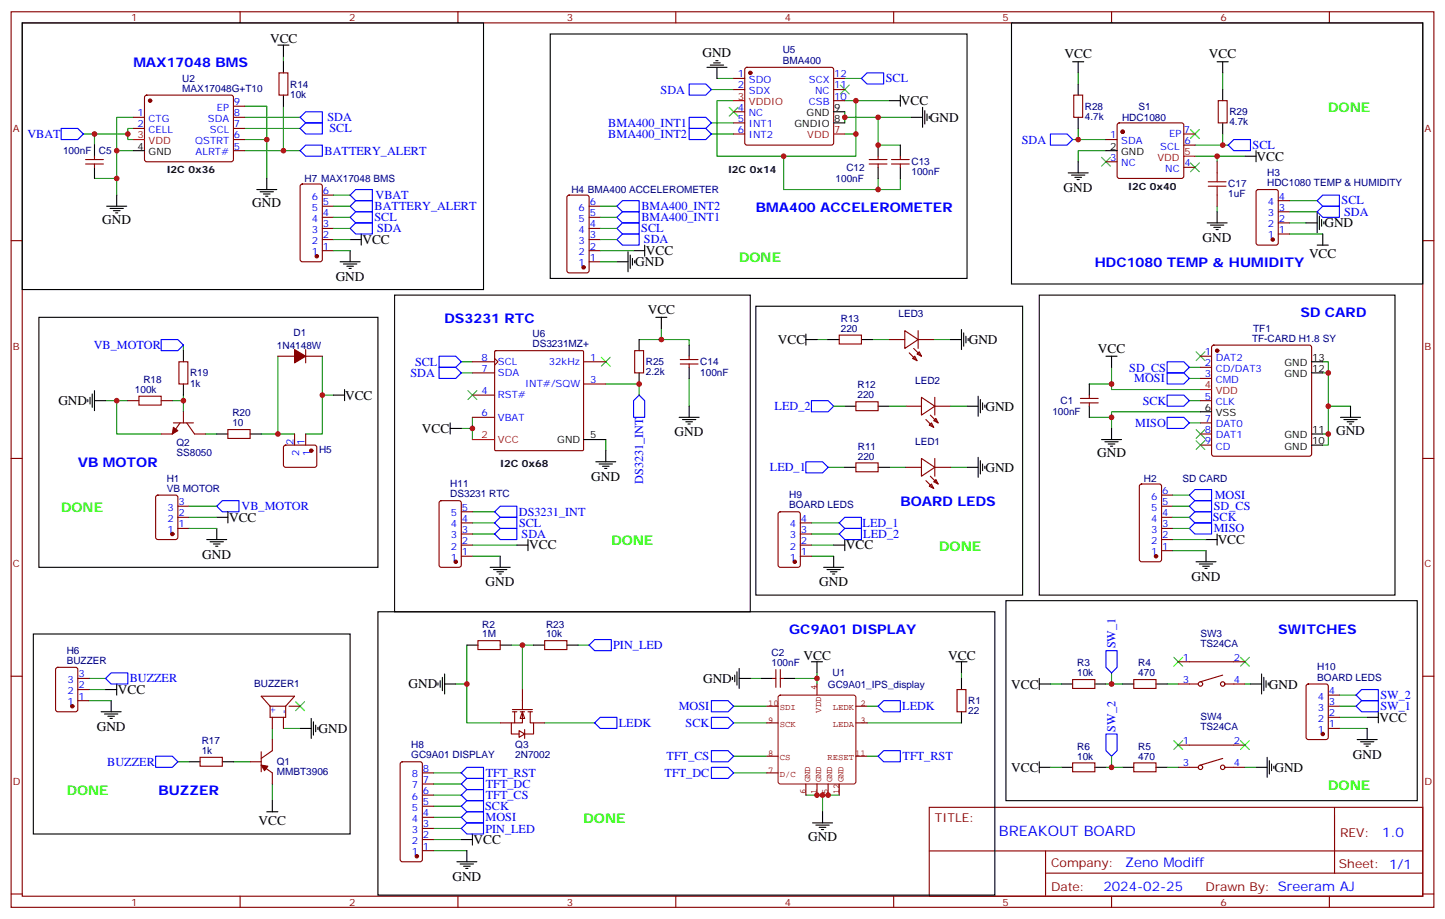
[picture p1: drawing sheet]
<svg xmlns="http://www.w3.org/2000/svg" width="459mm" height="292mm" viewBox="0 0 459 292" stroke-linecap="round" stroke-linejoin="round" font-family="sans-serif">
<g fill="none" stroke="#870000" stroke-width=".35">
<path d="M3.5 3.7h451.6v284.4h-451.6zM7.1 7.3h444.5v277.3h-444.5zM76.2 3.7v3.6M145.3 3.7v3.6M214.5 3.7v3.6M283.6 3.7v3.6M352.8 3.7v3.6M421.9 3.7v3.6M42.3 37.3h3.6M46.1 30.4l.5-.2h26.8l.5 .2 .2 .5-.1 20-.6 .5-27.1-.1-.4-.6v-19.8zM74.1 37.3h3.5M74.1 33.7h3.5"/>
<path d="M88.5 23.1h2.9v7.1h-2.9zM232.8 24.9h3.6M232.8 28.4h3.6M232.8 35.5h3.6M232.8 39h3.6M236.6 21.6l.5-.2h26.8l.5 .2 .2 .5v23.3l-.3 .5-.4 .2h-26.8l-.5-.3-.2-.4v-23.3zM264.6 24.9h3.5M264.6 28.4h3.5M264.6 32h3.5M340.8 30.2h2.8v7.1h-2.8zM354.8 39.2l.4-.2h19.8l.5 .2 .2 .5v16.3l-.2 .4-.5 .3h-19.8l-.5-.3-.2-.4v-16.3zM386.6 32h2.9v7h-2.9z"/>
<path d="M27.2 52.1h5.6M27.2 50.7h5.6M30 49.6v1.1M30 52.1v1M42.3 40.8h3.6M74.1 40.8h3.5M74.1 47.8h3.5M74.1 44.3h3.5M232.8 42.5h3.6M275.9 52.1h5.6M275.9 50.7h5.6M278.7 49.6v1.1"/>
<path d="M278.7 52.1v1M282.9 52.1h5.7M282.9 50.7h5.7M285.8 49.6v1.1M285.8 52.1v1M351 44.3h3.5M351 51.4h3.5M375.7 42.5h3.5M375.7 53.1h3.5M375.7 46.1h3.5M386.3 51.4v3.5M3.5 76.4h3.6"/>
<path d="M386.3 61.9v3.6M451.6 76.4h3.5M149.9 114.9h7.1M149.9 118.4h7.1M157 113.8l1 1.1-1 1M157 111.5l.3-.2h27.6l.3 .2v31.2l-.2 .3-27.7 .1-.3-.2zM185.2 114.9h7.1M201.4 111.3h2.9v7.1h-2.9zM215.9 115.6h5.6M215.9 114.2h5.6M218.7 113.1v1.1M218.7 115.6v1"/>
<path d="M149.9 125.4h7.1M149.9 132.5h7.1M185.2 121.9h7.1M3.5 145.6h3.6M451.6 145.6h3.5M3.5 214.7h3.6M151.7 203.4h7v2.8h-7zM172.9 203.4h7v2.8h-7zM451.6 214.7h3.5M82.9 238.7v6.3M85.7 224.2l-2.8-3.1h10.6l-2.8 3.1M85.7 224.2h5"/>
<path d="M85.7 224.2v3.6h5v-3.6M86.4 227.8v3.5M86.4 234.8v3.5l-3.5 2.5M90 227.8v3.5M91.7 224.2h3.5M63.5 240.5h7.1v2.8h-7.1zM79.4 241.9h3.5M82.9 242.9l3.5 2.5v3.5M294.9 256.3h156.7v28.3h-156.7zM423.5 256.4l.1 20.8M295 270.2h156.4M331.8 277.2h119.6"/>
<path d="M331.8 270.2v14.1M3.5 283.8h3.6M76.2 284.6v3.5M145.3 284.6v3.5M214.5 284.6v3.5M283.6 284.6v3.5M352.8 284.6v3.5M421.9 284.6v3.5M451.6 283.8h3.5"/>
</g>
<g fill="none" stroke="#008700" stroke-width=".35">
<path d="M90 17.9v1.7M42.3 37.3h-5.3v10.5h5.3M77.6 33.7h7.1v10.6M77.6 37.3h17.6M90 33.7v14.1M225.8 28.4h7M225.8 39h7M227.5 24.9h5.3M232.8 32h-5.3v17.6h44.1v-7.1M268.1 37.3h21.2M268.1 24.9h5.3M268.1 35.5v3.5"/>
<path d="M268.1 32h14.1M271.6 32v10.5h-3.5M278.7 37.3v8.8h7.1M342.2 23.1v3.6M388.1 23.1v5.3M26.5 42.5h14.1M30 56.7h7M30 42.5v3.6M37 47.8v14.1M42.3 40.8h-1.7v3.5h1.7M77.6 44.3h7.1v12.4M77.6 40.8h17.6"/>
<path d="M77.6 47.8h17.6M225.8 42.5h7M248.7 49.6v10.6h30M278.7 56.7v3.5h7.1v-3.5M340.4 44.3h10.6M342.2 40.8v3.5M351 47.8h-8.8v3.6M379.2 49.6h15.9M379.2 46.1h10.6M386.3 49.6v1.8M388.1 42.5v3.6M386.3 65.5v1.7"/>
<path d="M146.4 118.4h3.5M146.4 114.9h3.5M202.8 107.8h15.9v1.8M209.9 104.3v3.5M146.4 136h3.5M149.9 132.5v7.1M192.3 121.9h10.5v3.5M192.3 139.6v3.5M218.7 120.2v8.8M144.6 217.2h3.6M148.2 204.8v24.7h10.5M162.3 204.8h7"/>
<path d="M165.8 204.8v14.1M183.4 204.8h3.6M86.4 231.3v3.5M90 231.3h5.2M172.9 229.5h15.8M56.4 241.9h3.6M74.1 241.9h5.3M86.4 248.9v5.3"/>
</g>
<g fill="none" stroke="#00f" stroke-width=".35">
<path d="M97 35.5h5.3v3.5h-5.3l-1.8-1.7zM218.7 26.7h5.3l1.8 1.7-1.8 1.8h-5.3zM218.7 37.3h5.3l1.8 1.7-1.8 1.8h-5.3zM273.4 24.9l1.8-1.8h5.3v3.6h-5.3zM19.4 40.8h5.3l1.8 1.7-1.8 1.8h-5.3zM95.2 40.8l1.8-1.8h5.3v3.5h-5.3zM95.2 47.8l1.8-1.7h5.3v3.5h-5.3zM218.7 40.8h5.3l1.8 1.7-1.8 1.8h-5.3zM333.4 42.5h5.3l1.7 1.8-1.7 1.8h-5.3zM389.8 46.1l1.8-1.8h5.3v3.5h-5.3zM139.3 116.6h5.3l1.8 1.8-1.8 1.8h-5.3zM139.3 113.1h5.3l1.8 1.8-1.8 1.7h-5.3z"/>
<path d="M202.8 125.4l1.8 1.8v5.3h-3.5v-5.3zM187 204.8l1.7-1.7h5.3v3.5h-5.3zM188.7 229.5l1.8-1.7h5.3v3.5h-5.3zM49.4 240.1h5.3l1.7 1.8-1.7 1.7h-5.3z"/>
</g>
<g fill="none" stroke="#000" stroke-width=".35">
<path d="M88.2 14.3h3.5M90 14.3v3.6M90 19.6v3.5M226.5 20h2.1M227.2 19.3h.7M340.4 19.6h3.6M342.2 19.6v3.5M386.3 19.6h3.5M388.1 19.6v3.5M90 30.2v3.5M224.4 21.4h6.3M225.4 20.7h4.3"/>
<path d="M227.5 21.4v3.5M264.6 39h3.5M264.6 35.5h3.5M282.2 32h3.6M285.8 30.2v3.5M289.3 37.3h3.5M292.8 34.1v6.3M293.5 35.1v4.3M294.2 36.2v2.1M294.9 36.9v.7M342.2 26.7v3.5M342.2 37.3v3.5"/>
<path d="M388.1 28.4v3.6M388.1 39v3.5M30 46.1v3.5M30 53.1v3.6M42.3 47.8h3.6M84.7 56.7v3.5M278.7 46.1v3.5M278.7 53.1v3.6M285.8 46.1v3.5M285.8 53.1v3.6M339 54.9h6.4M340.1 55.6h4.2"/>
<path d="M341.1 56.3h2.2M341.8 57h.7M342.2 51.4v3.5M351 47.8h3.5M395.1 49.6h3.5M398.6 47.8v3.6M33.9 65.5h6.3M34.9 66.2h4.3M36 66.9h2.1M36.7 67.6h.7M37 61.9v3.6M81.5 60.2h6.3"/>
<path d="M82.5 60.9h4.3M83.6 61.6h2.1M84.3 62.3h.7M383.1 70.8h6.4M384.2 71.5h4.2M385.2 72.2h2.1M385.9 72.9h.7M386.3 67.2v3.6M202.8 107.8v3.5M202.8 118.4v3.5M208.1 100.8h3.6M209.9 100.8v3.5"/>
<path d="M218.7 109.6v3.5M218.7 116.6v3.6M142.9 136h3.5M142.9 134.3v3.5M185.2 139.6h7.1M215.5 132.5h6.4M216.6 133.2h4.2M217.7 133.9h2.1M218.4 134.6h.7M218.7 129v3.5M189.1 146.6h6.3M190.1 147.3h4.3"/>
<path d="M191.2 148h2.1M191.9 148.7h.7M192.3 143.1v3.5M139 216.8v.7M139.7 216.1v2.1M140.4 215.1v4.2M141.1 217.2h3.5M141.1 214v6.3M148.2 204.8h3.5M158.7 204.8h3.6M169.3 204.8h3.6M179.9 204.8h3.5"/>
<path d="M95.2 231.3h3.6M98.8 228.1v6.4M99.5 229.2v4.2M100.2 230.2v2.1M100.9 230.9v.7M60 241.9h3.5M70.6 241.9h3.5M84.7 257.7h3.5M86.4 254.2v3.5"/>
</g>
<g fill="#870000" stroke="#870000" stroke-width=".35">
<path d="M82.9 242.9l2.1 .4-1 1.4z"/>
<circle cx="47.6" cy="32" r=".53"/>
<circle cx="238.1" cy="23.1" r=".53"/>
<circle cx="356.3" cy="41.8" r=".53"/>
</g>
<path d="M232.8 32h3.6M42.3 44.3h3.6M264.6 42.5h3.5M375.7 49.6h3.5M149.9 139.6h7.1" fill="none" stroke="#f00" stroke-width=".35"/>
<g fill="none" stroke="#3c3" stroke-width=".35">
<path d="M231.4 34.1l2.8 2.8M234.2 34.1l-2.8 2.8M266.7 27l2.8 2.8M269.5 27l-2.8 2.8M349.6 50l2.8 2.8M352.4 50l-2.8 2.8M377.8 51.7l2.8 2.8M377.8 41.1l2.8 2.9M380.6 51.7l-2.8 2.8M380.6 41.1l-2.8 2.9M190.9 113.5l2.8 2.8M193.7 113.5l-2.8 2.8"/>
<path d="M148.5 124l2.8 2.9M151.3 124l-2.8 2.9M93.8 222.8l2.9 2.8M96.7 222.8l-2.9 2.8"/>
</g>
<path d="M383.5 59.1h5.6M383.5 57.7h5.6M386.3 54.9v2.8M386.3 59.1v2.8" fill="none" stroke="#a10000" stroke-width=".35"/>
<g fill="#fff" stroke="#870000" stroke-width=".35">
<path d="M165.8 226l.7 2.1h-1.4z"/>
<path d="M164.7 232l1.8 1-1.8 1.1z"/>
</g>
<g fill="none" stroke="#870000" stroke-width=".35">
<path d="M95.5 58.6l.5-.2h5.6l.7 .5v23.5l-.5 .7h-5.8l-.7-.4-.1-23.6zM102.3 79.6h3.5M102.3 76.1h3.5M102.3 72.5h3.5M102.3 69h3.5M102.3 65.5h3.5M102.3 61.9h3.5M180.2 62.2l.4-.3h5.7l.6 .5 .1 23.5-.5 .7h-5.9l-.6-.4-.1-23.5zM187 79.6h3.5M187 76.1h3.5M187 72.5h3.5M187 69h3.5"/>
<path d="M187 65.5h3.5M398.9 60.4l.4-.2h5.7l.6 .4 .1 16.5-.5 .7h-5.9l-.6-.4-.1-16.5zM405.7 74.3h3.5M405.7 70.8h3.5M405.7 67.2h3.5M405.7 63.7h3.5M187 83.1h3.5M56.8 114.9h2.8v7h-2.8zM88.2 113.1h5.3M97 113.1h5.3M97 111v4.2M266.3 106.4h7.1v2.8h-7.1z"/>
<path d="M282.2 107.8h5M287.2 105l4.2 2.8-4.2 2.8zM288.6 112l2.4 2.5M289.6 113.8l.7-.7 .7 1.4zM290 110.6l2.5 2.5M291 112.4l.7-.7 .8 1.4zM291.4 105v5.6M291.4 107.8h4.9M381 113.1h3.5M381 116.6h3.5M384.8 109.8l.4-.2h30.4l.5 .2 .2 .5v33.8l-.3 .5-.4 .3h-30.4l-.5-.3-.2-.5v-33.8zM40.6 127.2h3.5"/>
<path d="M51.2 127.2h3.5M55 134.3h6.4M57.1 134.3l-2.4 3.5h-3.5M58.2 130.7v3.6M59.3 134.3l2.4 3.5h3.6M72.3 136.4h7.1v2.8h-7.1zM93.5 137.8v3.5M97 137.8v3.5M271.6 127.6h7.1v2.8h-7.1zM287.5 129h5M292.5 126.2l4.2 2.8-4.2 2.8zM293.9 133.2l2.4 2.5"/>
<path d="M294.9 135l.7-.7 .7 1.4zM295.3 131.8l2.4 2.5M296.7 126.2v5.6M296.7 129h4.9M297 132.9l.7 1.4-1.4-.7zM342.9 127.9h5.6M342.9 126.5h5.6M345.7 125.4v1.1M345.7 127.9v1.1M381 120.2h3.5M381 127.2h3.5M381 134.3h3.5"/>
<path d="M381 137.8h3.5M49.6 157.4l.5-.2h5.6l.7 .4v13l-.4 .7h-5.9l-.7-.5v-12.9zM90.2 141.5l.5-.2 9.4 .1 .4 .6v5.9l-.7 .5-9.4-.1-.4-.6v-5.7zM139.6 159.2l.5-.2h5.6l.6 .4 .1 20-.5 .7h-5.8l-.7-.4-.1-20zM271.6 147h7.1v2.8h-7.1zM287.5 148.4h5M292.5 145.6l4.2 2.8-4.2 2.8zM293.9 152.6l2.4 2.5M295.3 151.2l2.4 2.5M295.6 153.7l.7 1.4-1.4-.7zM296.7 145.6v5.6M296.7 148.4h4.9"/>
<path d="M297 152.3l.7 1.4-1.4-.7zM361.8 153.9l.5-.2h5.6l.7 .4 .1 23.6-.5 .6-5.9 .1-.6-.5-.1-23.5zM368.7 157.2h3.5M381 141.3h3.5M56.4 167.8h3.6M56.4 164.3h3.6M56.4 160.7h3.6M146.4 176.6h3.5M146.4 173.1h3.5M146.4 169.5h3.5M146.4 166h3.5M146.4 162.5h3.5"/>
<path d="M247.2 162.7l.4-.2h5.7l.6 .4 .1 16.5-.5 .7h-5.9l-.6-.4-.1-16.5zM254 176.6h3.5M254 173.1h3.5M254 169.5h3.5M254 166h3.5M368.7 174.8h3.5M368.7 171.3h3.5M368.7 167.8h3.5M368.7 164.3h3.5M368.7 160.7h3.5M17.9 212.1l.4-.2h5.7l.6 .4 .1 13-.5 .6-5.9 .1-.6-.5-.1-12.9zM24.7 215.4h3.5"/>
<path d="M24.7 218.9h3.5M165.8 218.9v6.4M245.2 215.4h1M246.2 212.6v5.6M247.6 212.6v5.6M247.6 215.4h1.1M303.7 218.9h2.9v7.1h-2.9zM340.4 215.8h7.1v2.8h-7.1zM359.8 215.8h7.1v2.8h-7.1zM373.9 217.2h6.4M373.9 210.1h21.2M388.1 214.3l-7.1 2.2"/>
<path d="M388.8 217.2h6.3M414.7 217.4l.5-.2h5.7l.6 .4 .1 16.5-.5 .7h-5.9l-.6-.5-.1-16.4zM24.7 222.5h3.5M158.7 229.5h3.6M162.6 225.3h6.4M162.6 226h1.4M163.3 226v3.5M165.1 226h1.4M165.8 226v3.5h-3.5v3.5h2.4M166.5 231.6v2.9M167.6 226h1.4M168.3 226v3.5h1v3.5h-2.8"/>
<path d="M169.3 229.5h3.6M373.9 236.6h21.2M421.6 231.3h3.5M421.6 227.8h3.5M421.6 224.2h3.5M421.6 220.7h3.5M127.2 242.1l.5-.2h5.6l.5 .2 .3 .5v30.3l-.3 .5-.5 .2h-5.6l-.5-.2-.2-.5v-30.3zM134.1 259.5h3.5M134.1 256h3.5M134.1 252.4h3.5M134.1 248.9h3.5M134.1 245.4h3.5"/>
<path d="M340.4 242.2h7.1v2.8h-7.1zM359.8 242.2h7.1v2.8h-7.1zM373.9 243.6h6.4M388.1 240.8l-7.1 2.1M388.8 243.6h6.3M134.1 270.1h3.5M134.1 266.6h3.5M134.1 263h3.5"/>
<circle cx="381" cy="217.2" r=".71"/>
<circle cx="388.1" cy="217.2" r=".71"/>
<circle cx="381" cy="243.6" r=".71"/>
<circle cx="388.1" cy="243.6" r=".71"/>
</g>
<g fill="none" stroke="#008700" stroke-width=".35">
<path d="M105.8 61.9h5.3M105.8 65.5h5.3M105.8 69h5.3M105.8 72.5h5.3M105.8 76.1h5.3M105.8 79.6h5.3M190.5 65.5h5.3M190.5 69h5.3M190.5 72.5h5.3M190.5 76.1h5.3M190.5 79.6h10.6M409.2 74.3h10.6"/>
<path d="M409.2 70.8h5.3M409.2 67.2h8.8M409.2 63.7h8.8M190.5 83.1h5.3M58.2 109.6v1.7M88.2 113.1v24.7h-5.3M102.3 113.1v24.7h-5.3M259.3 107.8h3.5M276.9 107.8h5.3M296.3 107.8h5.3M352.8 116.6v7.1h28.2M377.5 116.6h3.5"/>
<path d="M419.8 114.9h1.8v3.5h-1.8M421.6 118.4v19.4h-1.8M33.5 127.2h7.1M37 127.2v10.6h14.2M54.7 127.2h3.5M58.2 125.4v5.3M65.3 137.8h3.5M88.2 137.8h5.3M102.3 125.4h3.5M264.6 129h3.5M282.2 129h5.3M301.6 129h5.3"/>
<path d="M345.7 132.5h7.1M345.7 121.9h7.1M377.5 134.3h3.5M377.5 127.2h3.5M377.5 120.2h3.5M381 130.7h-28.2v5.3M421.6 137.8v3.5h-1.8M421.6 129h7M262.8 148.4h5.3M282.2 148.4h5.3M301.6 148.4h5.3M372.2 157.2h5.3"/>
<path d="M60 160.7h8.8M60 164.3h8.8M60 167.8h8.8M149.9 176.6h8.8M149.9 173.1h14.1M149.9 169.5h7.1M149.9 166h7.1M149.9 162.5h7.1M257.5 176.6h7.1M257.5 173.1h7.1M257.5 169.5h8.8M257.5 166h8.8"/>
<path d="M372.2 160.7h5.3M372.2 164.3h5.3M372.2 167.8h5.3M372.2 171.3h10.6M372.2 174.8h10.6M28.2 215.4h5.3M28.2 218.9h5.3M238.1 215.4h3.6M252.2 215.4h7.1M259.3 213.6v3.6M305.2 213.6v1.8M333.4 217.2h3.5"/>
<path d="M351 217.2h5.3M352.8 213.6v3.6M370.4 217.2h3.5M395.1 217.2h1.8M28.2 222.5h7.1M232.8 229.5h10.6M232.8 224.2h10.6M275.2 229.5h30M275.2 224.2h3.5M425.1 224.2h5.3M425.1 231.3h8.8M425.1 227.8h8.8"/>
<path d="M425.1 220.7h5.3M137.6 245.4h8.8M137.6 252.4h8.8M137.6 259.5h8.8M137.6 256h8.8M137.6 248.9h8.8M232.8 245.4h10.6M232.8 240.1h10.6M255.8 252.4h10.5M261.1 252.4v5.3M275.2 240.1h3.5M333.4 243.6h3.5"/>
<path d="M351 243.6h5.3M352.8 240.1v3.5M370.4 243.6h3.5M395.1 243.6h3.5M137.6 270.1h10.6M137.6 266.6h8.8M137.6 263h8.8"/>
</g>
<g fill="none" stroke="#000" stroke-width=".35">
<path d="M7.1 7.3h146.4v84.6h-146.4zM174.6 10.8h132.3v77.6h-132.3zM321 7.3h130.6v82.9h-130.6zM111.1 79.6v3.5M111.1 76.1h3.6M114.7 74.3v3.5M199.3 79.9v6.4M201.1 79.6h3.5M204.6 77.8v3.6M414.5 70.8h3.5M418 77.8h3.6M418 67.6v6.3"/>
<path d="M418.7 68.7v4.2M419.5 69.7v2.1M419.8 74.3v3.5M420.2 70.4v.7M107.9 83.1h6.4M109 83.8h4.2M110.1 84.5h2.1M110.8 85.2h.7M125.2 93.7h112.9v100.5h-112.9zM195.8 83.1h3.5M200 81v4.2M200.7 82.1v2.1"/>
<path d="M201.4 82.8v.7M239.9 97.2h84.7v91.7h-84.7zM329.8 93.7h112.9v95.2h-112.9zM12.3 100.8h107.6v79.3h-107.6zM58.2 111.3v3.6M255.8 107.8h3.5M255.8 106v3.6M262.8 107.8h3.5M273.4 107.8h3.5M301.6 107.8h3.6M305.2 104.6v6.4M305.9 105.7v4.2"/>
<path d="M306.6 106.8v2.1M307.3 107.5v.7M351 113.1h3.5M352.8 113.1v3.5M416.3 118.4h3.5M416.3 114.9h3.5M27.9 126.9v.7M28.6 126.2v2.1M29.3 125.1v4.2M30 127.2h3.5M30 124v6.4M58.2 121.9v3.5"/>
<path d="M68.8 137.8h3.5M79.4 137.8h3.5M105.8 125.4h3.6M109.4 123.7v3.5M268.1 129h3.5M278.7 129h3.5M306.9 129h3.5M310.4 125.8v6.4M311.1 126.9v4.2M311.9 127.9v2.1M312.6 128.6v.7M345.7 121.9v3.5"/>
<path d="M345.7 129v3.5M349.6 139.6h6.4M352.8 136v3.6M381 130.7h3.5M416.3 137.8h3.5M425.4 132.5h6.4M426.5 133.2h4.2M427.6 133.9h2.1M428.3 134.6h.7M428.6 129v3.5M268.1 148.4h3.5M278.7 148.4h3.5"/>
<path d="M306.9 148.4h3.5M310.4 145.2v6.4M311.1 146.3v4.2M311.9 147.3v2.1M312.6 148v.7M350.7 140.3h4.2M351.7 141h2.1M352.4 141.7h.7M416.3 141.3h3.5M65.6 171.3h6.4M66.7 172h4.2M67.7 172.7h2.1"/>
<path d="M68.4 173.4h.7M68.8 164.3h3.5M68.8 167.8v3.5M72.3 162.5v3.5M158.7 176.6v3.5M164 173.1h3.6M167.6 171.3v3.5M264.6 173.1h3.5M264.6 176.6v3.5M268.1 171.3v3.5M379.6 178.4h6.3M380.6 179.1h4.3"/>
<path d="M381.7 179.8h2.1M382.8 171.3h3.5M382.8 174.8v3.6M386.3 169.5v3.6M119.9 194.2h195.8v90h-195.8zM155.6 180.1h6.3M156.6 180.8h4.3M157.7 181.5h2.1M158.4 182.2h.7M261.4 180.1h6.4M262.5 180.8h4.2M263.5 181.5h2.1"/>
<path d="M264.2 182.2h.7M319.3 190.7h130.5v63.5h-130.5zM382.4 180.5h.7M10.6 201.3h100.5v63.5h-100.5zM33.5 218.9h3.5M37 217.2v3.5M232.5 215.1v.7M233.2 214.3v2.2M233.9 213.3v4.2M234.6 215.4h3.5M234.6 212.2v6.4M241.7 215.4h3.5"/>
<path d="M248.7 215.4h3.5M257.5 210.1h3.6M259.3 210.1v3.5M303.4 210.1h3.5M305.2 210.1v3.5M305.2 215.4v3.5M329.8 215.4v3.5M329.8 217.2h3.6M336.9 217.2h3.5M347.5 217.2h3.5M356.3 217.2h3.5M366.9 217.2h3.5"/>
<path d="M396.9 217.2h3.5M400.4 214v6.3M401.1 215.1v4.2M401.8 216.1v2.1M402.5 216.8v.7M32.1 226h6.4M33.2 226.7h4.2M34.2 227.4h2.1M34.9 228.1h.7M35.3 222.5v3.5M305.2 226v3.5M430.7 234.8h6.4"/>
<path d="M431.8 235.5h4.2M432.9 236.2h2.1M433.6 236.9h.7M433.9 231.3v3.5M433.9 227.8h3.5M437.4 226v3.5M261.1 257.7v3.6M329.8 243.6h3.6M329.8 241.9v3.5M336.9 243.6h3.5M347.5 243.6h3.5M356.3 243.6h3.5"/>
<path d="M366.9 243.6h3.5M398.6 243.6h3.6M402.2 240.5v6.3M402.9 241.5v4.2M403.6 242.6v2.1M404.3 243.3v.7M145 273.6h6.3M146 274.3h4.3M146.4 266.6h3.5M147.1 275h2.1M147.8 275.7h.7M148.2 270.1v3.5"/>
<path d="M149.9 264.8v3.5M257.9 261.3h6.3M258.9 262h4.3M260 262.7h2.1M260.7 263.4h.7"/>
</g>
<g fill="none" stroke="#00f" stroke-width=".35">
<path d="M111.1 72.5l1.8-1.7h5.3v3.5h-5.3zM111.1 69l1.8-1.8h5.3v3.6h-5.3zM111.1 61.9l1.8-1.7h5.3v3.5h-5.3zM112.9 63.7h5.3v3.5h-5.3l-1.8-1.7zM195.8 76.1l1.8-1.8h5.2v3.5h-5.2zM195.8 72.5l1.8-1.7h5.2v3.5h-5.2zM195.8 69l1.8-1.8h5.2v3.6h-5.2zM197.6 63.7h5.2v3.5h-5.2l-1.8-1.7zM418 67.2l1.8-1.7h5.3v3.5h-5.3zM418 63.7l1.8-1.8h5.3v3.6h-5.3zM51.2 107.8h5.2l1.8 1.8-1.8 1.7h-5.2zM370.4 114.9h5.3l1.8 1.7-1.8 1.8h-5.3z"/>
<path d="M370.4 118.4h5.3l1.8 1.8-1.8 1.7h-5.3zM257.5 127.2h5.3l1.8 1.8-1.8 1.7h-5.3zM370.4 132.5h5.3l1.8 1.8-1.8 1.7h-5.3zM370.4 125.4h5.3l1.8 1.8-1.8 1.8h-5.3zM255.8 146.6h5.3l1.7 1.8-1.7 1.7h-5.3zM377.5 157.2l1.7-1.8h5.3v3.6h-5.3zM68.8 160.7l1.8-1.7h5.2v3.5h-5.2zM157 169.5l1.7-1.7h5.3v3.5h-5.3zM157 166l1.7-1.7h5.3v3.5h-5.3zM157 162.5l1.7-1.8h5.3v3.6h-5.3zM266.3 169.5l1.8-1.7h5.3v3.5h-5.3zM266.3 166l1.8-1.7h5.3v3.5h-5.3z"/>
<path d="M377.5 160.7l1.7-1.7h5.3v3.5h-5.3zM377.5 164.3l1.7-1.8h5.3v3.5h-5.3zM377.5 167.8l1.7-1.8h5.3v3.5h-5.3zM35.3 213.6h5.3v3.6h-5.3l-1.8-1.8zM351 206.6h3.5v5.3l-1.7 1.7-1.8-1.7zM225.8 238.3h5.3l1.7 1.8-1.7 1.8h-5.3zM225.8 227.8h5.3l1.7 1.7-1.7 1.8h-5.3zM225.8 222.5h5.3l1.7 1.7-1.7 1.8h-5.3zM278.7 224.2l1.8-1.7h5.3v3.5h-5.3zM351 233h3.5v5.3l-1.7 1.8-1.8-1.8zM430.4 220.7l1.8-1.8h5.2v3.6h-5.2zM432.2 222.5h5.2v3.5h-5.2l-1.8-1.8z"/>
<path d="M146.4 256l1.8-1.8h5.3v3.5h-5.3zM146.4 252.4l1.8-1.7h5.3v3.5h-5.3zM146.4 248.9l1.8-1.7h5.3v3.5h-5.3zM146.4 245.4l1.8-1.8h5.3v3.6h-5.3zM148.2 257.7h5.3v3.6h-5.3l-1.8-1.8zM225.8 243.6h5.3l1.7 1.8-1.7 1.8h-5.3zM278.7 240.1l1.8-1.8h5.3v3.6h-5.3zM146.4 263l1.8-1.7h5.3v3.5h-5.3z"/>
</g>
<path d="M247.2 220.9l.4-.2h23.3l.5 .2 .2 .5v26.8l-.2 .5-.5 .2h-23.3l-.4-.2-.3-.5v-26.8z" fill="none" stroke="#850000" stroke-width=".32"/>
<path d="M259.3 217.2v3.5M243.4 224.2h3.5M243.4 229.5h3.5M271.6 224.2h3.6M271.6 229.5h3.6M243.4 240.1h3.5M243.4 245.4h3.5M255.8 248.9v3.5M259.3 248.9v3.5M262.8 248.9v3.5M266.3 248.9v3.5M271.6 240.1h3.6" fill="none" stroke="#850000" stroke-width=".35"/>
<g fill="#870000" stroke="#870000" stroke-width=".35">
<path d="M93.5 111l3.5 2.1-3.5 2.1z"/>
<path d="M55 135.7l1.4 1-1.7 1.1z"/>
<circle cx="100.5" cy="81.4" r=".53"/>
<circle cx="386.3" cy="111.3" r=".53"/>
<circle cx="366.9" cy="176.6" r=".53"/>
<circle cx="54.7" cy="169.5" r=".53"/>
<circle cx="98.8" cy="143.1" r=".53"/>
<circle cx="132.3" cy="271.9" r=".53"/>
<circle cx="144.6" cy="178.4" r=".53"/>
<circle cx="22.9" cy="224.2" r=".53"/>
<circle cx="403.9" cy="76.1" r=".53"/>
<circle cx="185.2" cy="84.9" r=".53"/>
<circle cx="252.2" cy="178.4" r=".53"/>
<circle cx="419.8" cy="233" r=".53"/>
</g>
<g fill="none" stroke="#3c3" stroke-width=".35">
<path d="M379.6 111.7l2.8 2.8M382.4 111.7l-2.8 2.8M379.6 136.4l2.8 2.8M379.6 139.9l2.8 2.8M382.4 136.4l-2.8 2.8M382.4 139.9l-2.8 2.8M372.5 208.7l2.9 2.8M375.4 208.7l-2.9 2.8M393.7 208.7l2.8 2.8M396.5 208.7l-2.8 2.8M372.5 235.2l2.9 2.8M375.4 235.2l-2.9 2.8"/>
<path d="M393.7 235.2l2.8 2.8M396.5 235.2l-2.8 2.8"/>
</g>
<path d="M381 123.7h3.5" fill="none" stroke="#f00" stroke-width=".35"/>
<path d="M44.1 125.8h7.1v2.8h-7.1z" fill="none" stroke="#a10000" stroke-width=".35"/>
<g fill="#c00">
<circle cx="90" cy="47.8" r=".88"/>
<circle cx="37" cy="56.7" r=".88"/>
<circle cx="30" cy="42.5" r=".88"/>
<circle cx="40.6" cy="42.5" r=".88"/>
<circle cx="84.7" cy="44.3" r=".88"/>
<circle cx="37" cy="47.8" r=".88"/>
<circle cx="278.7" cy="60.2" r=".88"/>
<circle cx="248.7" cy="49.6" r=".88"/>
<circle cx="278.7" cy="46.1" r=".88"/>
<circle cx="278.7" cy="37.3" r=".88"/>
<circle cx="271.6" cy="42.5" r=".88"/>
<circle cx="268.1" cy="37.3" r=".88"/>
<circle cx="271.6" cy="32" r=".88"/>
<circle cx="209.9" cy="107.8" r=".88"/>
<circle cx="149.9" cy="136" r=".88"/>
<circle cx="202.8" cy="121.9" r=".88"/>
<circle cx="386.3" cy="49.6" r=".88"/>
<circle cx="388.1" cy="46.1" r=".88"/>
<circle cx="342.2" cy="44.3" r=".88"/>
<circle cx="148.2" cy="217.2" r=".88"/>
<circle cx="165.8" cy="204.8" r=".88"/>
<circle cx="259.3" cy="215.4" r=".88"/>
<circle cx="259.3" cy="252.4" r=".88"/>
<circle cx="262.8" cy="252.4" r=".88"/>
<circle cx="261.1" cy="252.4" r=".88"/>
<circle cx="352.8" cy="243.6" r=".88"/>
<circle cx="352.8" cy="217.2" r=".88"/>
<circle cx="352.8" cy="132.5" r=".88"/>
<circle cx="352.8" cy="121.9" r=".88"/>
<circle cx="421.6" cy="129" r=".88"/>
<circle cx="421.6" cy="137.8" r=".88"/>
<circle cx="421.6" cy="118.4" r=".88"/>
<circle cx="102.3" cy="125.4" r=".88"/>
<circle cx="88.2" cy="137.8" r=".88"/>
<circle cx="37" cy="127.2" r=".88"/>
<circle cx="58.2" cy="127.2" r=".88"/>
</g>
<text font-size="4.6" fill="#00f" x="317" y="265.4">BREAKOUT BOARD</text>
<g font-size="4.2">
<text x="85.7" y="13.6">VCC</text>
<text x="222.9" y="18.1">GND</text>
<text x="337.8" y="18.5">VCC</text>
<text x="383.7" y="18.5">VCC</text>
<text x="285.9" y="33.4">VCC</text>
<text x="295.1" y="38.7">GND</text>
<text x="398.8" y="51">VCC</text>
<text x="80.1" y="65.8">GND</text>
<text x="337.6" y="60.9">GND</text>
<text x="32.5" y="71.1">GND</text>
<text x="115" y="77.4">VCC</text>
<text x="381.7" y="76.8">GND</text>
<text x="420.3" y="72.2">GND</text>
<text x="205" y="81">VCC</text>
<text x="415.5" y="81.8">VCC</text>
<text x="106.5" y="89.2">GND</text>
<text x="201.6" y="84.6">GND</text>
<text x="205.6" y="99.6">VCC</text>
<text x="246.9" y="109.2">VCC</text>
<text x="307.4" y="109.2">GND</text>
<text x="348.5" y="111.9">VCC</text>
<text x="18.5" y="128.7">GND</text>
<text x="109.5" y="126.9">VCC</text>
<text x="312.7" y="130.4">GND</text>
<text x="133.9" y="137.4">VCC</text>
<text x="214.1" y="138.5">GND</text>
<text x="424" y="138.1">GND</text>
<text x="312.7" y="149.8">GND</text>
<text x="348.2" y="145.2">GND</text>
<text x="187.6" y="152.6">GND</text>
<text x="72.7" y="165.6">VCC</text>
<text x="386.5" y="172.8">VCC</text>
<text x="64.2" y="177.4">GND</text>
<text x="167.9" y="174.4">VCC</text>
<text x="268.5" y="174.4">VCC</text>
<text x="378.2" y="184.5">GND</text>
<text x="154.1" y="186.1">GND</text>
<text x="260" y="186.2">GND</text>
<text x="255.1" y="209.4">VCC</text>
<text x="300.9" y="209.4">VCC</text>
<text x="37.4" y="220.3">VCC</text>
<text x="129.6" y="218.6">GND</text>
<text x="223.1" y="216.9">GND</text>
<text x="321" y="218.6">VCC</text>
<text x="402.7" y="218.6">GND</text>
<text x="30.7" y="232.1">GND</text>
<text x="101.1" y="232.7">GND</text>
<text x="437.8" y="229.1">VCC</text>
<text x="321" y="245.1">VCC</text>
<text x="404.5" y="245.1">GND</text>
<text x="429.3" y="240.9">GND</text>
<text x="82.1" y="261.8">VCC</text>
<text x="150.3" y="267.9">VCC</text>
<text x="256.5" y="266.9">GND</text>
<text x="143.6" y="279.7">GND</text>
</g>
<g font-size="4.2" fill="#00f">
<text x="42.3" y="21.4">MAX17048 BMS</text>
<text x="239.9" y="67.2">BMA400 ACCELEROMETER</text>
<text x="347.5" y="84.9">HDC1080 TEMP &amp; HUMIDITY</text>
<text x="412.7" y="100.8">SD CARD</text>
<text x="141.1" y="102.5">DS3231 RTC</text>
<text x="24.7" y="148.4">VB MOTOR</text>
<text x="285.8" y="160.7">BOARD LEDS</text>
<text x="250.5" y="201.3">GC9A01 DISPLAY</text>
<text x="405.7" y="201.3">SWITCHES</text>
<text x="50.3" y="252.3">BUZZER</text>
<text x="438.7" y="265.6">1.0</text>
<text x="357.1" y="275.2">Zeno Modiff</text>
<text x="350.2" y="283">2024-02-25</text>
</g>
<g font-size="4.2" fill="#3f3">
<text x="421.6" y="35.5">DONE</text>
<text x="19.4" y="162.5">DONE</text>
<text x="21.2" y="252.4">DONE</text>
</g>
<g font-size="4.2" fill="#3f0">
<text x="234.6" y="83.1">DONE</text>
<text x="194" y="173.1">DONE</text>
<text x="298.1" y="174.8">DONE</text>
<text x="421.6" y="250.7">DONE</text>
<text x="185.2" y="261.3">DONE</text>
</g>
<g font-size="3.9" fill="#00f">
<text x="209.6" y="29.7">SDA</text>
<text x="281.1" y="26.1">SCL</text>
<text x="103.9" y="38.5">SDA</text>
<text x="193.1" y="40.3">BMA400_INT1</text>
<text x="8.7" y="43.7">VBAT</text>
<text x="104.6" y="42">SCL</text>
<text x="193.1" y="43.8">BMA400_INT2</text>
<text x="324.3" y="45.6">SDA</text>
<text x="397.6" y="47.3">SCL</text>
<text x="103" y="49.1">BATTERY_ALERT</text>
<text x="119.2" y="63.2">VBAT</text>
<text x="425.8" y="64.9">SCL</text>
<text x="118.9" y="70.2">SCL</text>
<text x="118.9" y="66.7">BATTERY_ALERT</text>
<text x="203.5" y="66.7">BMA400_INT2</text>
<text x="203.6" y="70.2">BMA400_INT1</text>
<text x="426.6" y="68.5">SDA</text>
<text x="119.7" y="73.7">SDA</text>
<text x="203.5" y="73.7">SCL</text>
<text x="204.4" y="77.2">SDA</text>
<text x="29.7" y="110.8">VB_MOTOR</text>
<text x="130.3" y="119.7">SDA</text>
<text x="131.7" y="116.2">SCL</text>
<text x="358.4" y="118">SD_CS</text>
<text x="360" y="121.4">MOSI</text>
<text x="245.9" y="130.3">LED_2</text>
<text x="362.7" y="128.5">SCK</text>
<text x="360.3" y="135.6">MISO</text>
<text x="244.3" y="149.7">LED_1</text>
<text x="204.1" y="153.7" transform="rotate(-90 204.1 153.7)">DS3231_INT</text>
<text x="76.7" y="162">VB_MOTOR</text>
<text x="385.2" y="161.9">SD_CS</text>
<text x="385.5" y="158.4">MOSI</text>
<text x="164.7" y="163.8">DS3231_INT</text>
<text x="164.7" y="167.2">SCL</text>
<text x="273.7" y="167.3">LED_1</text>
<text x="384.9" y="165.4">SCK</text>
<text x="165.6" y="170.8">SDA</text>
<text x="274" y="170.8">LED_2</text>
<text x="385.2" y="168.9">MISO</text>
<text x="194.6" y="206.1">PIN_LED</text>
<text x="354" y="205.9" transform="rotate(-90 354 205.9)">SW_1</text>
<text x="41.2" y="216.6">BUZZER</text>
<text x="438.1" y="221.9">SW_2</text>
<text x="215.4" y="225.5">MOSI</text>
<text x="286.3" y="225.5">LEDK</text>
<text x="438.1" y="225.4">SW_1</text>
<text x="196.4" y="230.8">LEDK</text>
<text x="217.6" y="230.8">SCK</text>
<text x="354" y="232.3" transform="rotate(-90 354 232.3)">SW_2</text>
<text x="34.1" y="243.1">BUZZER</text>
<text x="211.6" y="241.3">TFT_CS</text>
<text x="286.5" y="241.4">TFT_RST</text>
<text x="154.2" y="250.2">TFT_DC</text>
<text x="154.2" y="246.7">TFT_RST</text>
<text x="210.9" y="246.6">TFT_DC</text>
<text x="154" y="257.2">SCK</text>
<text x="154.2" y="253.7">TFT_CS</text>
<text x="154.1" y="260.7">MOSI</text>
<text x="154" y="264.3">PIN_LED</text>
</g>
<g font-size="3.9" fill="#800">
<text x="296.7" y="260.9">TITLE:</text>
<text x="425.3" y="265.6">REV:</text>
<text x="333.6" y="275.1">Company:</text>
<text x="425" y="275.7">Sheet: 1/1</text>
<text x="333.6" y="282.8">Date:</text>
<text x="382.6" y="282.9">Drawn By: Sreeram AJ</text>
</g>
<g font-size="3.2" fill="#800">
<text x="41.6" y="6.7">1</text>
<text x="110.8" y="6.7">2</text>
<text x="179.9" y="6.7">3</text>
<text x="249.1" y="6.7">4</text>
<text x="318.2" y="6.7">5</text>
<text x="387.3" y="6.7">6</text>
<text x="4.1" y="41.8">A</text>
<text x="452.1" y="41.8">A</text>
<text x="4.1" y="111">B</text>
<text x="452.1" y="111">B</text>
<text x="4.1" y="180.1">C</text>
<text x="452.1" y="180.1">C</text>
<text x="4.1" y="249.3">D</text>
<text x="452.1" y="249.3">D</text>
<text x="41.6" y="287.5">1</text>
<text x="110.8" y="287.5">2</text>
<text x="179.9" y="287.5">3</text>
<text x="249.1" y="287.5">4</text>
<text x="318.2" y="287.5">5</text>
<text x="387.3" y="287.5">6</text>
</g>
<g font-size="3.2" fill="#000080">
<text x="248.4" y="16.9">U5</text>
<text x="248.4" y="20.2">BMA400</text>
<text x="57.9" y="29.1">MAX17048G+T10</text>
<text x="57.9" y="25.9">U2</text>
<text x="92.1" y="27.8">R14</text>
<text x="92.1" y="31">10k</text>
<text x="344.3" y="34.9">R28</text>
<text x="361.3" y="34.9">S1</text>
<text x="344.3" y="38.1">4.7k</text>
<text x="356.1" y="38.4">HDC1080</text>
<text x="390.2" y="39.8">4.7k</text>
<text x="390.2" y="36.6">R29</text>
<text x="20" y="49">100nF</text>
<text x="31.4" y="49">C5</text>
<text x="289.3" y="52.5">C13</text>
<text x="96.7" y="57.8">H7 MAX17048 BMS</text>
<text x="265.2" y="57.8">100nF</text>
<text x="268.6" y="54.3">C12</text>
<text x="289.3" y="55.7">100nF</text>
<text x="389.8" y="59.5">C17</text>
<text x="402.2" y="59.1">HDC1080 TEMP &amp; HUMIDITY</text>
<text x="402.2" y="55.9">H3</text>
<text x="181.3" y="61.3">H4 BMA400 ACCELEROMETER</text>
<text x="389.8" y="62.7">1uF</text>
<text x="285.2" y="100.7">LED3</text>
<text x="93.1" y="106.7">D1</text>
<text x="169" y="106.9">U6</text>
<text x="266.9" y="105.3">220</text>
<text x="266.9" y="102.2">R13</text>
<text x="397.7" y="105.3">TF1</text>
<text x="87.9" y="110.7">1N4148W</text>
<text x="169" y="110.1">DS3231MZ+</text>
<text x="397.4" y="108.5">TF-CARD H1.8 SY</text>
<text x="60.3" y="119.5">R19</text>
<text x="205" y="119.2">2.2k</text>
<text x="205" y="115.9">R25</text>
<text x="222.2" y="119.2">100nF</text>
<text x="222.2" y="116">C14</text>
<text x="42.8" y="124.8">100k</text>
<text x="45.5" y="121.5">R18</text>
<text x="60.3" y="122.7">1k</text>
<text x="272.2" y="123.3">R12</text>
<text x="290.5" y="121.9">LED2</text>
<text x="272.2" y="126.5">220</text>
<text x="334" y="131.9">100nF</text>
<text x="336.6" y="128.3">C1</text>
<text x="73.7" y="135.3">10</text>
<text x="73.7" y="132.1">R20</text>
<text x="56" y="141.5">Q2</text>
<text x="101.2" y="143.8">H5</text>
<text x="272.3" y="142.7">R11</text>
<text x="290.5" y="141.3">LED1</text>
<text x="56" y="144.7">SS8050</text>
<text x="272.3" y="145.9">220</text>
<text x="52.9" y="152.9">H1</text>
<text x="142.9" y="154.7">H11</text>
<text x="363" y="153.1">H2</text>
<text x="375.3" y="153">SD CARD</text>
<text x="52.9" y="156.1">VB MOTOR</text>
<text x="142.9" y="157.9">DS3231 RTC</text>
<text x="250.5" y="161.4">BOARD LEDS</text>
<text x="250.5" y="158.2">H9</text>
<text x="153.1" y="202.4">1M</text>
<text x="153.1" y="199.3">R2</text>
<text x="173.3" y="202.4">10k</text>
<text x="173.3" y="199.3">R23</text>
<text x="381" y="202.2">SW3</text>
<text x="21.2" y="207.6">H6</text>
<text x="244.8" y="208.3">C2</text>
<text x="381" y="205.4">TS24CA</text>
<text x="21.2" y="210.8">BUZZER</text>
<text x="244.8" y="211.5">100nF</text>
<text x="264.2" y="214.8">U1</text>
<text x="341.9" y="214.7">10k</text>
<text x="341.9" y="211.5">R3</text>
<text x="361.3" y="214.7">470</text>
<text x="361.3" y="211.5">R4</text>
<text x="418.1" y="212.9">H10</text>
<text x="80.7" y="218.2">BUZZER1</text>
<text x="262.8" y="218.3">GC9A01_IPS_display</text>
<text x="418.1" y="216.1">BOARD LEDS</text>
<text x="307.3" y="226.8">22</text>
<text x="307.3" y="223.6">R1</text>
<text x="381" y="231.9">TS24CA</text>
<text x="381" y="228.7">SW4</text>
<text x="64" y="239.4">1k</text>
<text x="64" y="236.2">R17</text>
<text x="130.5" y="237.6">H8</text>
<text x="163.5" y="237.5">Q3</text>
<text x="341.9" y="238">R6</text>
<text x="361.3" y="238">R5</text>
<text x="87.8" y="242.9">Q1</text>
<text x="130.5" y="240.8">GC9A01 DISPLAY</text>
<text x="163.5" y="240.6">2N7002</text>
<text x="341.9" y="241.2">10k</text>
<text x="361.3" y="241.2">470</text>
<text x="87.8" y="246.1">MMBT3906</text>
</g>
<g font-size="3.2" fill="#00f">
<text x="234.2" y="24.6">1</text>
<text x="234.2" y="28.1">2</text>
<text x="237.7" y="26.3">SDO</text>
<text x="237.7" y="29.8">SDX</text>
<text x="256.7" y="26.3">SCX</text>
<text x="258.7" y="29.8">NC</text>
<text x="264.8" y="28.1">11</text>
<text x="264.8" y="24.6">12</text>
<text x="68.9" y="35.1">EP</text>
<text x="74.3" y="33.4">9</text>
<text x="234.2" y="35.1">4</text>
<text x="256.7" y="33.4">CSB</text>
<text x="264.8" y="31.6">10</text>
<text x="43.7" y="36.9">1</text>
<text x="43.7" y="40.4">2</text>
<text x="47.2" y="38.7">CTG</text>
<text x="66" y="38.7">SDA</text>
<text x="74.3" y="40.4">7</text>
<text x="74.3" y="36.9">8</text>
<text x="234.2" y="38.7">5</text>
<text x="237.7" y="36.9">NC</text>
<text x="237.7" y="40.4">INT1</text>
<text x="47.2" y="42.2">CELL</text>
<text x="62" y="45.7">QSTRT</text>
<text x="66.6" y="42.2">SCL</text>
<text x="74.3" y="47.5">5</text>
<text x="74.3" y="44">6</text>
<text x="234.2" y="42.2">6</text>
<text x="237.7" y="44">INT2</text>
<text x="352.3" y="44">1</text>
<text x="355.8" y="45.7">SDA</text>
<text x="368.3" y="47.5">SCL</text>
<text x="371.1" y="43.6">EP</text>
<text x="375.7" y="42.2">7</text>
<text x="375.9" y="45.7">6</text>
<text x="62.1" y="49.2">ALRT#</text>
<text x="352.3" y="51">3</text>
<text x="355.8" y="52.8">NC</text>
<text x="375.9" y="52.8">4</text>
<text x="369.8" y="54.5">NC</text>
<text x="99" y="63.4">6</text>
<text x="102.5" y="65.1">5</text>
<text x="102.5" y="61.6">6</text>
<text x="187.1" y="65.1">6</text>
<text x="402.4" y="65.1">4</text>
<text x="405.9" y="63.4">4</text>
<text x="99" y="70.4">4</text>
<text x="99" y="66.9">5</text>
<text x="102.5" y="68.7">4</text>
<text x="183.6" y="70.4">5</text>
<text x="183.6" y="66.9">6</text>
<text x="187.1" y="68.7">5</text>
<text x="402.4" y="68.7">3</text>
<text x="405.9" y="70.4">2</text>
<text x="405.9" y="66.9">3</text>
<text x="99" y="77.5">2</text>
<text x="99" y="73.9">3</text>
<text x="102.5" y="75.7">2</text>
<text x="102.5" y="72.2">3</text>
<text x="183.6" y="77.5">3</text>
<text x="183.6" y="73.9">4</text>
<text x="187.1" y="75.7">3</text>
<text x="187.1" y="72.2">4</text>
<text x="402.4" y="75.7">1</text>
<text x="402.4" y="72.2">2</text>
<text x="405.9" y="73.9">1</text>
<text x="99" y="81">1</text>
<text x="102.5" y="79.2">1</text>
<text x="183.6" y="81">2</text>
<text x="187.1" y="82.8">1</text>
<text x="187.1" y="79.2">2</text>
<text x="183.6" y="84.5">1</text>
<text x="382.3" y="112.7">1</text>
<text x="152.9" y="118">7</text>
<text x="152.9" y="114.5">8</text>
<text x="158" y="119.5">SDA</text>
<text x="158" y="115.9">SCL</text>
<text x="174.2" y="115.9">32kHz</text>
<text x="187.3" y="114.5">1</text>
<text x="382.3" y="116.3">2</text>
<text x="382.3" y="119.8">3</text>
<text x="385.8" y="114.5">DAT2</text>
<text x="385.8" y="118">CD/DAT3</text>
<text x="152.9" y="125.1">4</text>
<text x="166.6" y="123">INT#/SQW</text>
<text x="187.3" y="121.6">3</text>
<text x="385.8" y="121.6">CMD</text>
<text x="158" y="126.5">RST#</text>
<text x="382.3" y="126.9">5</text>
<text x="385.8" y="128.6">CLK</text>
<text x="152.9" y="132.2">6</text>
<text x="158" y="133.6">VBAT</text>
<text x="382.3" y="133.9">7</text>
<text x="382.3" y="137.4">8</text>
<text x="385.8" y="135.7">DAT0</text>
<text x="93.1" y="141.1" transform="rotate(-90 93.1 141.1)">2</text>
<text x="96.7" y="141.1" transform="rotate(-90 96.7 141.1)">1</text>
<text x="382.3" y="141">9</text>
<text x="385.8" y="139.2">DAT1</text>
<text x="385.8" y="142.7">CD</text>
<text x="94.9" y="144.6" transform="rotate(-90 94.9 144.6)">2</text>
<text x="98.4" y="144.6" transform="rotate(-90 98.4 144.6)">1</text>
<text x="56.6" y="160.4">3</text>
<text x="365.3" y="158.6">6</text>
<text x="368.8" y="160.4">5</text>
<text x="368.8" y="156.8">6</text>
<text x="53.1" y="165.7">2</text>
<text x="53.1" y="162.1">3</text>
<text x="56.6" y="167.4">1</text>
<text x="56.6" y="163.9">2</text>
<text x="143.1" y="167.4">4</text>
<text x="143.1" y="163.9">5</text>
<text x="146.6" y="165.7">4</text>
<text x="146.6" y="162.1">5</text>
<text x="250.7" y="167.4">4</text>
<text x="254.2" y="165.7">4</text>
<text x="365.3" y="165.7">4</text>
<text x="365.3" y="162.1">5</text>
<text x="368.8" y="167.4">3</text>
<text x="368.8" y="163.9">4</text>
<text x="53.1" y="169.2">1</text>
<text x="143.1" y="171">3</text>
<text x="146.6" y="172.7">2</text>
<text x="146.6" y="169.2">3</text>
<text x="250.7" y="171">3</text>
<text x="254.2" y="172.7">2</text>
<text x="254.2" y="169.2">3</text>
<text x="365.3" y="172.7">2</text>
<text x="365.3" y="169.2">3</text>
<text x="368.8" y="171">2</text>
<text x="143.1" y="178">1</text>
<text x="143.1" y="174.5">2</text>
<text x="146.6" y="176.2">1</text>
<text x="250.7" y="178">1</text>
<text x="250.7" y="174.5">2</text>
<text x="254.2" y="176.2">1</text>
<text x="365.3" y="176.2">1</text>
<text x="368.8" y="174.5">1</text>
<text x="375.5" y="209.8">1</text>
<text x="391.6" y="209.8">2</text>
<text x="24.9" y="215.1">3</text>
<text x="21.4" y="220.3">2</text>
<text x="21.4" y="216.8">3</text>
<text x="24.9" y="218.6">2</text>
<text x="375.5" y="216.8">3</text>
<text x="391.6" y="216.8">4</text>
<text x="421.7" y="220.3">4</text>
<text x="21.4" y="223.9">1</text>
<text x="24.9" y="222.1">1</text>
<text x="87.5" y="226.7" transform="rotate(-90 87.5 226.7)">+</text>
<text x="91" y="226.7" transform="rotate(-90 91 226.7)">-</text>
<text x="418.2" y="225.6">3</text>
<text x="418.2" y="222.1">4</text>
<text x="421.7" y="227.4">2</text>
<text x="421.7" y="223.9">3</text>
<text x="418.2" y="232.7">1</text>
<text x="418.2" y="229.2">2</text>
<text x="421.7" y="230.9">1</text>
<text x="375.5" y="236.2">1</text>
<text x="391.6" y="236.2">2</text>
<text x="134.2" y="245">8</text>
<text x="375.5" y="243.3">3</text>
<text x="391.6" y="243.3">4</text>
<text x="130.7" y="250.3">7</text>
<text x="130.7" y="246.8">8</text>
<text x="134.2" y="248.6">7</text>
<text x="130.7" y="257.4">5</text>
<text x="130.7" y="253.9">6</text>
<text x="134.2" y="255.6">5</text>
<text x="134.2" y="252.1">6</text>
<text x="130.7" y="260.9">4</text>
<text x="134.2" y="262.7">3</text>
<text x="134.2" y="259.2">4</text>
<text x="130.7" y="268">2</text>
<text x="130.7" y="264.4">3</text>
<text x="134.2" y="269.7">1</text>
<text x="134.2" y="266.2">2</text>
<text x="130.7" y="271.5">1</text>
</g>
<g font-size="3.2" fill="#f00">
<text x="234.2" y="31.6">3</text>
<text x="237.7" y="33.4">VDDIO</text>
<text x="43.7" y="44">3</text>
<text x="47.2" y="45.7">VDD</text>
<text x="256.2" y="44">VDD</text>
<text x="264.8" y="42.2">7</text>
<text x="367.3" y="51">VDD</text>
<text x="375.9" y="49.2">5</text>
<text x="382.3" y="123.3">4</text>
<text x="385.8" y="125.1">VDD</text>
<text x="152.9" y="139.2">2</text>
<text x="158" y="140.6">VCC</text>
</g>
<g font-size="3.2">
<text x="264.8" y="35.1">9</text>
<text x="252.2" y="40.4">GNDIO</text>
<text x="256" y="36.9">GND</text>
<text x="264.8" y="38.7">8</text>
<text x="43.7" y="47.5">4</text>
<text x="352.3" y="47.5">2</text>
<text x="47.2" y="49.2">GND</text>
<text x="355.8" y="49.2">GND</text>
<text x="407.7" y="119.8">GND</text>
<text x="407.7" y="116.3">GND</text>
<text x="416.5" y="118">12</text>
<text x="416.5" y="114.5">13</text>
<text x="382.3" y="130.4">6</text>
<text x="385.8" y="132.2">VSS</text>
<text x="416.5" y="137.4">11</text>
<text x="176.9" y="140.6">GND</text>
<text x="187.3" y="139.2">5</text>
<text x="407.7" y="142.7">GND</text>
<text x="407.7" y="139.2">GND</text>
<text x="416.5" y="141">10</text>
</g>
<g font-size="3.2" fill="#003">
<text x="52.9" y="54.9">I2C 0x36</text>
<text x="231.1" y="54.9">I2C 0x14</text>
<text x="358.1" y="60.2">I2C 0x40</text>
<text x="158.7" y="148.4">I2C 0x68</text>
</g>
<g font-size="2.8" fill="#840000">
<text x="259.3" y="219.2" transform="rotate(-90 259.3 219.2)">4</text>
<text x="243.8" y="224.2">10</text>
<text x="247.5" y="225.5">SDI</text>
<text x="260.6" y="226.3" transform="rotate(-90 260.6 226.3)">VDD</text>
<text x="264.3" y="225.5">LEDK</text>
<text x="273.1" y="224.2">2</text>
<text x="243.8" y="229.5">9</text>
<text x="247.5" y="230.8">SCK</text>
<text x="264.3" y="230.8">LEDA</text>
<text x="273.1" y="229.5">3</text>
<text x="243.8" y="245.4">7</text>
<text x="243.8" y="240.1">8</text>
<text x="247.5" y="241.4">CS</text>
<text x="262.6" y="241.4">RESET</text>
<text x="271.4" y="240.1">11</text>
<text x="247.5" y="246.7">D/C</text>
<text x="257.1" y="248.4" transform="rotate(-90 257.1 248.4)">GND</text>
<text x="260.6" y="248.4" transform="rotate(-90 260.6 248.4)">GND</text>
<text x="264.1" y="248.4" transform="rotate(-90 264.1 248.4)">GND</text>
<text x="267.7" y="248.4" transform="rotate(-90 267.7 248.4)">GND</text>
<text x="255.7" y="252.1" transform="rotate(-90 255.7 252.1)">6</text>
<text x="259.3" y="252.1" transform="rotate(-90 259.3 252.1)">1</text>
<text x="262.8" y="252.1" transform="rotate(-90 262.8 252.1)">5</text>
<text x="266.3" y="252.1" transform="rotate(-90 266.3 252.1)">12</text>
</g>
</svg>
